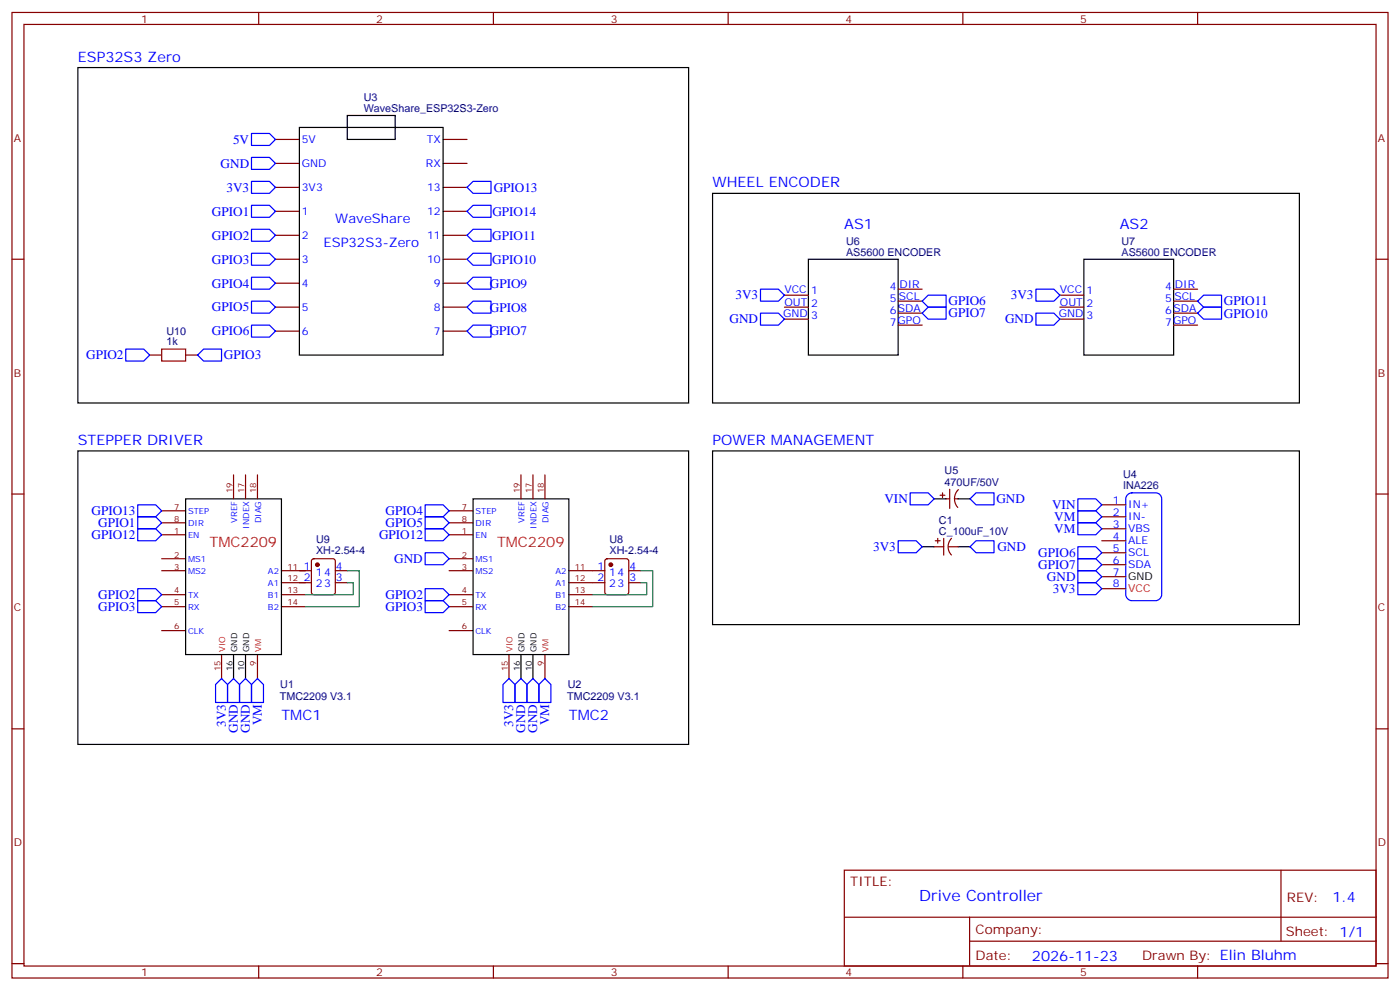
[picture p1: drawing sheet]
<svg xmlns="http://www.w3.org/2000/svg" width="412mm" height="292mm" viewBox="0 0 412 292" stroke-linecap="round" stroke-linejoin="round" font-family="sans-serif">
<g fill="none" stroke="#870000" stroke-width=".35">
<path d="M3.5 3.7h405.4v284.3h-405.4zM7.1 7.2h398.2v277.3h-398.2zM76.2 3.7v3.5M145.3 3.7v3.5M214.5 3.7v3.5M283.6 3.7v3.5M352.8 3.7v3.5M81.1 48.1h7.1M81.1 55.2h7.1M81.1 41.1h7.1M130.5 48.1h7.1M130.5 55.2h7.1"/>
<path d="M130.5 41.1h7.1M3.5 76.3h3.6M81.1 76.3h7.1M81.1 62.2h7.1M81.1 69.3h7.1M130.5 76.3h7.1M130.5 62.2h7.1M130.5 69.3h7.1M405.3 76.3h3.6M81.1 83.4h7.1M81.1 90.5h7.1M81.1 97.5h7.1"/>
<path d="M130.5 83.4h7.1M130.5 90.5h7.1M130.5 97.5h7.1M231.1 90.5h7M231.1 94h7M231.1 86.9h7M264.6 95.7h7M264.6 92.2h7M264.6 88.7h7M264.6 85.2h7M312.2 90.5h7.1M312.2 94h7.1"/>
<path d="M312.2 86.9h7.1M345.7 95.7h7.1M345.7 92.2h7.1M345.7 88.7h7.1M345.7 85.2h7.1M44.1 104.6h3.5M54.7 104.6h3.5M68.8 139.8v7.1M72.3 139.8v7.1M75.8 139.8v7.1M153.5 139.8v7.1M157 139.8v7.1"/>
<path d="M160.5 139.8v7.1M3.5 145.5h3.6M47.6 157.5h7.1M47.6 150.4h7.1M47.6 154h7.1M132.3 157.5h7M132.3 150.4h7M132.3 154h7M275.5 159.2h1.4M276.2 158.5v1.4M276.9 145.8h1.4M277.6 145.1v1.4"/>
<path d="M278 158.5v5M278.7 146.9h1.1M279.8 144.1v5.6M280.3 158.5a3.5 3.5 0 0 0 0 4.9M281.2 146.9h1M282.3 144.2a3.8 3.8 0 0 0-.2 5.2M324.6 148.7h7M324.6 152.2h7M324.6 155.7h7M324.6 159.2h7M405.3 145.5h3.6M47.6 178.6h7.1"/>
<path d="M47.6 175.1h7.1M47.6 168.1h7.1M47.6 164.5h7.1M82.9 178.6h7.1M82.9 175.1h7.1M82.9 171.6h8.8M82.9 168.1h8.8M92 164.7l.4-.2h5.7l.6 .5 .1 9.4-.5 .7h-5.9l-.6-.4-.1-9.5zM98.8 171.6h3.5M98.8 168.1h3.5M132.3 178.6h7M132.3 175.1h7"/>
<path d="M132.3 168.1h7M132.3 164.5h7M167.6 178.6h7M167.6 175.1h7M167.6 171.6h10.6M167.6 168.1h10.6M178.4 164.7l.5-.2h5.6l.7 .5v9.4l-.5 .7h-5.8l-.7-.4v-9.5zM185.2 171.6h3.5M185.2 168.1h3.5M275.2 161h2.8M279.4 161h2.8M324.6 162.8h7"/>
<path d="M324.6 166.3h7M324.6 169.8h7M324.6 173.4h7M47.6 185.7h7.1M65.3 192.8v7M75.8 192.8v7M132.3 185.7h7M149.9 192.8v7M160.5 192.8v7M3.5 214.6h3.6M405.3 214.6h3.6M248.7 256.3h156.6v28.2h-156.6z"/>
<path d="M377.3 256.3v20.9M248.7 270.1h156.5M285.6 277.2h119.6M285.6 270.1v14.1M3.5 283.8h3.6M76.2 284.5v3.5M145.3 284.5v3.5M214.5 284.5v3.5M283.6 284.5v3.5M352.8 284.5v3.5M405.3 283.8h3.6"/>
</g>
<g fill="none" stroke="#000" stroke-width=".35">
<path d="M22.9 19.9h179.9v98.8h-179.9zM88.2 37.5h42.3v67.1h-42.3zM102.3 34h14.1v7.1h-14.1zM209.9 56.9h172.9v61.8h-172.9zM238.1 76.3h26.5v28.3h-26.5zM319.3 76.3h26.4v28.3h-26.4zM22.9 132.8h179.9v86.4h-179.9zM209.9 132.8h172.9v51.1h-172.9zM54.7 146.9h28.2v45.9h-28.2zM139.3 146.9h28.3v45.9h-28.3zM275.2 146.9h3.5M282.2 146.9h3.6"/>
<path d="M271.6 161h3.6M282.2 161h3.6M68.8 192.8v7M72.3 192.8v7M153.5 192.8v7M157 192.8v7"/>
</g>
<g fill="none" stroke="#00f" stroke-width=".35">
<path d="M74.1 39.3h5.3l1.7 1.8-1.7 1.7h-5.3zM74.1 46.4h5.3l1.7 1.7-1.7 1.8h-5.3zM74.1 53.4h5.3l1.7 1.8-1.7 1.7h-5.3zM139.3 53.4h5.3v3.5h-5.3l-1.7-1.7zM74.1 60.5h5.3l1.7 1.7-1.7 1.8h-5.3zM74.1 67.5h5.3l1.7 1.8-1.7 1.7h-5.3zM74.1 74.6h5.3l1.7 1.7-1.7 1.8h-5.3zM139.3 60.5h5.3v3.5h-5.3l-1.7-1.8zM139.3 67.5h5.3v3.5h-5.3l-1.7-1.7zM139.3 74.6h5.3v3.5h-5.3l-1.7-1.8zM74.1 81.6h5.3l1.7 1.8-1.7 1.8h-5.3zM74.1 88.7h5.3l1.7 1.8-1.7 1.7h-5.3z"/>
<path d="M74.1 95.7h5.3l1.7 1.8-1.7 1.8h-5.3zM139.3 81.6h5.3v3.6h-5.3l-1.7-1.8zM139.3 88.7h5.3v3.5h-5.3l-1.7-1.7zM139.3 95.7h5.3v3.6h-5.3l-1.7-1.8zM224 85.2h5.3l1.8 1.7-1.8 1.8h-5.3zM224 92.2h5.3l1.8 1.8-1.8 1.7h-5.3zM271.6 92.2l1.8-1.7h5.3v3.5h-5.3zM273.4 86.9h5.3v3.6h-5.3l-1.8-1.8zM305.2 85.2h5.2l1.8 1.7-1.8 1.8h-5.2zM305.2 92.2h5.2l1.8 1.8-1.8 1.7h-5.2zM352.8 92.2l1.7-1.7h5.3v3.5h-5.3zM354.5 86.9h5.3v3.6h-5.3l-1.7-1.8z"/>
<path d="M37 102.8h5.3l1.8 1.8-1.8 1.7h-5.3zM60 102.8h5.3v3.5h-5.3l-1.8-1.7zM40.6 148.7h5.3l1.7 1.7-1.7 1.8h-5.3zM40.6 152.2h5.3l1.7 1.8-1.7 1.7h-5.3zM40.6 155.7h5.3l1.7 1.8-1.7 1.7h-5.3zM125.2 155.7h5.3l1.8 1.8-1.8 1.7h-5.3zM125.2 152.2h5.3l1.8 1.8-1.8 1.7h-5.3zM125.2 148.7h5.3l1.8 1.7-1.8 1.8h-5.3zM264.6 159.2h5.3l1.7 1.8-1.7 1.8h-5.3zM268.1 145.1h5.3l1.8 1.8-1.8 1.8h-5.3zM287.5 159.2h5.3v3.6h-5.3l-1.7-1.8zM287.5 145.1h5.3v3.6h-5.3l-1.7-1.8z"/>
<path d="M317.5 146.9h5.3l1.8 1.8-1.8 1.7h-5.3zM317.5 150.4h5.3l1.8 1.8-1.8 1.8h-5.3zM317.5 154h5.3l1.8 1.7-1.8 1.8h-5.3zM332.2 145.6l1.2-.5h7a1.76 1.76 0 0 1 1.8 1.8v28.2a1.89 1.89 0 0 1-1.8 1.8h-7a1.89 1.89 0 0 1-1.8-1.8v-28.2zM40.6 173.4h5.3l1.7 1.7-1.7 1.8h-5.3zM40.6 176.9h5.3l1.7 1.7-1.7 1.8h-5.3zM125.2 162.8h5.3l1.8 1.7-1.8 1.8h-5.3zM125.2 173.4h5.3l1.8 1.7-1.8 1.8h-5.3zM125.2 176.9h5.3l1.8 1.7-1.8 1.8h-5.3zM317.5 161h5.3l1.8 1.8-1.8 1.7h-5.3zM317.5 164.5h5.3l1.8 1.8-1.8 1.8h-5.3zM317.5 168.1h5.3l1.8 1.7-1.8 1.8h-5.3z"/>
<path d="M317.5 171.6h5.3l1.8 1.8-1.8 1.7h-5.3zM65.3 199.8l1.7 1.8v5.3h-3.5v-5.3zM68.8 199.8l1.8 1.8v5.3h-3.6v-5.3zM72.3 199.8l1.8 1.8v5.3h-3.5v-5.3zM75.8 199.8l1.8 1.8v5.3h-3.5v-5.3zM149.9 199.8l1.8 1.8v5.3h-3.5v-5.3zM153.5 199.8l1.7 1.8v5.3h-3.5v-5.3zM157 199.8l1.7 1.8v5.3h-3.5v-5.3zM160.5 199.8l1.8 1.8v5.3h-3.6v-5.3z"/>
</g>
<g fill="#870000" stroke="#870000" stroke-width=".35">
<circle cx="179.9" cy="166.3" r=".53"/>
<circle cx="93.5" cy="166.3" r=".53"/>
</g>
<path d="M102.3 171.6h1.8v3.5h-14.1M102.3 168.1h3.5v10.5h-15.8M188.7 171.6h1.8v3.5h-15.9M188.7 168.1h3.6v10.5h-17.7" fill="none" stroke="#008700" stroke-width=".35"/>
<path d="M47.6 102.8h7.1v3.5h-7.1z" fill="none" stroke="#a10000" stroke-width=".35"/>
<text font-size="4.6" fill="#00f" x="270.8" y="265.3">Drive Controller</text>
<g font-size="4.2" fill="#00f">
<text x="22.9" y="18.1">ESP32S3 Zero</text>
<text x="209.9" y="55.2">WHEEL ENCODER</text>
<text x="248.7" y="67.5">AS1</text>
<text x="329.8" y="67.5">AS2</text>
<text x="22.9" y="131">STEPPER DRIVER</text>
<text x="209.9" y="131">POWER MANAGEMENT</text>
<text x="82.9" y="212.2">TMC1</text>
<text x="167.6" y="212.2">TMC2</text>
<text x="392.5" y="265.5">1.4</text>
<text x="304" y="282.9">2026-11-23</text>
</g>
<g font-size="4.2" fill="#f00">
<text x="61.7" y="161">TMC2209</text>
<text x="146.4" y="161">TMC2209</text>
</g>
<g font-size="3.9" fill="#00f">
<text x="68.6" y="42.3">5V</text>
<text x="65" y="49.4">GND</text>
<text x="66.7" y="56.4">3V3</text>
<text x="145.4" y="56.4">GPIO13</text>
<text x="62.4" y="63.5">GPIO1</text>
<text x="98.8" y="65.8">WaveShare</text>
<text x="145" y="63.5">GPIO14</text>
<text x="62.4" y="70.6">GPIO2</text>
<text x="145" y="70.6">GPIO11</text>
<text x="62.4" y="77.6">GPIO3</text>
<text x="95.2" y="72.8">ESP32S3-Zero</text>
<text x="145" y="77.6">GPIO10</text>
<text x="62.4" y="84.7">GPIO4</text>
<text x="144.3" y="84.7">GPIO9</text>
<text x="216.6" y="88.2">3V3</text>
<text x="279.4" y="90">GPIO6</text>
<text x="297.8" y="88.2">3V3</text>
<text x="360.5" y="90">GPIO11</text>
<text x="62.4" y="91.7">GPIO5</text>
<text x="144.3" y="91.8">GPIO8</text>
<text x="214.9" y="95.2">GND</text>
<text x="279.4" y="93.5">GPIO7</text>
<text x="296.1" y="95.2">GND</text>
<text x="360.5" y="93.8">GPIO10</text>
<text x="62.4" y="98.8">GPIO6</text>
<text x="144.3" y="98.8">GPIO7</text>
<text x="25.4" y="105.8">GPIO2</text>
<text x="66" y="105.8">GPIO3</text>
<text x="260.5" y="148.2">VIN</text>
<text x="293.5" y="148.2">GND</text>
<text x="309.9" y="149.9">VIN</text>
<text x="27" y="151.7">GPIO13</text>
<text x="28.9" y="155.2">GPIO1</text>
<text x="113.6" y="155.2">GPIO5</text>
<text x="113.6" y="151.7">GPIO4</text>
<text x="310.5" y="153.5">VM</text>
<text x="27" y="158.8">GPIO12</text>
<text x="111.6" y="158.8">GPIO12</text>
<text x="310.5" y="157">VM</text>
<text x="116.1" y="165.8">GND</text>
<text x="257.2" y="162.3">3V3</text>
<text x="293.8" y="162.3">GND</text>
<text x="305.9" y="164">GPIO6</text>
<text x="305.9" y="167.6">GPIO7</text>
<text x="308.4" y="171.1">GND</text>
<text x="28.9" y="176.4">GPIO2</text>
<text x="28.9" y="179.9">GPIO3</text>
<text x="113.6" y="176.4">GPIO2</text>
<text x="113.6" y="179.9">GPIO3</text>
<text x="310.1" y="174.6">3V3</text>
<text x="66.5" y="214.1" transform="rotate(-90 66.5 214.1)">3V3</text>
<text x="70.1" y="215.7" transform="rotate(-90 70.1 215.7)">GND</text>
<text x="73.6" y="215.7" transform="rotate(-90 73.6 215.7)">GND</text>
<text x="77.1" y="213.6" transform="rotate(-90 77.1 213.6)">VM</text>
<text x="151.2" y="214.1" transform="rotate(-90 151.2 214.1)">3V3</text>
<text x="154.7" y="215.7" transform="rotate(-90 154.7 215.7)">GND</text>
<text x="158.3" y="215.7" transform="rotate(-90 158.3 215.7)">GND</text>
<text x="161.8" y="213.6" transform="rotate(-90 161.8 213.6)">VM</text>
</g>
<g font-size="3.9" fill="#800">
<text x="250.5" y="260.8">TITLE:</text>
<text x="379.1" y="265.5">REV:</text>
<text x="287.4" y="275">Company:</text>
<text x="378.7" y="275.7">Sheet: 1/1</text>
<text x="287.4" y="282.7">Date:</text>
<text x="336.4" y="282.8">Drawn By: Elin Bluhm</text>
</g>
<g font-size="3.2" fill="#800">
<text x="41.6" y="6.7">1</text>
<text x="110.8" y="6.7">2</text>
<text x="179.9" y="6.7">3</text>
<text x="249.1" y="6.7">4</text>
<text x="318.2" y="6.7">5</text>
<text x="4.1" y="41.8">A</text>
<text x="405.9" y="41.8">A</text>
<text x="4.1" y="110.9">B</text>
<text x="405.9" y="110.9">B</text>
<text x="4.1" y="180.1">C</text>
<text x="405.9" y="180.1">C</text>
<text x="4.1" y="249.2">D</text>
<text x="405.9" y="249.2">D</text>
<text x="41.6" y="287.5">1</text>
<text x="110.8" y="287.5">2</text>
<text x="179.9" y="287.5">3</text>
<text x="249.1" y="287.5">4</text>
<text x="318.2" y="287.5">5</text>
</g>
<g font-size="3.2" fill="#000080">
<text x="107.1" y="29.7">U3</text>
<text x="107.1" y="32.9">WaveShare_ESP32S3-Zero</text>
<text x="249.2" y="75.3">AS5600 ENCODER</text>
<text x="249.2" y="72.1">U6</text>
<text x="330.4" y="75.3">AS5600 ENCODER</text>
<text x="330.4" y="72.1">U7</text>
<text x="49" y="101.7">1k</text>
<text x="49" y="98.5">U10</text>
<text x="278.2" y="143">470UF/50V</text>
<text x="278.2" y="139.7">U5</text>
<text x="330.8" y="144">INA226</text>
<text x="330.8" y="140.7">U4</text>
<text x="276.6" y="154.2">C1</text>
<text x="93.1" y="160">U9</text>
<text x="179.5" y="160">U8</text>
<text x="276.6" y="157.5">C_100uF_10V</text>
<text x="93.1" y="163.3">XH-2.54-4</text>
<text x="179.5" y="163.3">XH-2.54-4</text>
<text x="82.6" y="202.7">U1</text>
<text x="167.2" y="202.7">U2</text>
<text x="82.4" y="206.2">TMC2209 V3.1</text>
<text x="167.1" y="206.2">TMC2209 V3.1</text>
</g>
<g font-size="3.2" fill="#00f">
<text x="88.9" y="42.1">5V</text>
<text x="125.7" y="42.1">TX</text>
<text x="88.9" y="49.2">GND</text>
<text x="125.4" y="49.2">RX</text>
<text x="88.9" y="56.2">3V3</text>
<text x="125.8" y="56.2">13</text>
<text x="88.9" y="63.3">1</text>
<text x="125.8" y="63.3">12</text>
<text x="88.9" y="70.3">2</text>
<text x="125.8" y="70.3">11</text>
<text x="88.9" y="77.4">3</text>
<text x="125.8" y="77.4">10</text>
<text x="88.9" y="84.5">4</text>
<text x="127.8" y="84.5">9</text>
<text x="231.1" y="86.2">VCC</text>
<text x="238.9" y="86.6">1</text>
<text x="262.1" y="89">5</text>
<text x="262.1" y="85.5">4</text>
<text x="264.8" y="88.3">SCL</text>
<text x="264.9" y="84.8">DIR</text>
<text x="312.2" y="86.2">VCC</text>
<text x="320.1" y="86.6">1</text>
<text x="343.3" y="89">5</text>
<text x="343.3" y="85.5">4</text>
<text x="345.9" y="88.3">SCL</text>
<text x="346.1" y="84.8">DIR</text>
<text x="88.9" y="91.5">5</text>
<text x="127.8" y="91.5">8</text>
<text x="230.7" y="93.3">GND</text>
<text x="231.1" y="90.1">OUT</text>
<text x="238.9" y="94">3</text>
<text x="238.9" y="90.5">2</text>
<text x="262.1" y="92.6">6SDA</text>
<text x="311.9" y="93.3">GND</text>
<text x="312.2" y="90.1">OUT</text>
<text x="320.1" y="94">3</text>
<text x="320.1" y="90.5">2</text>
<text x="343.3" y="92.6">6SDA</text>
<text x="88.9" y="98.6">6</text>
<text x="127.8" y="98.6">7</text>
<text x="262.1" y="96.1">7GPO</text>
<text x="343.3" y="96.1">7GPO</text>
<text x="327.8" y="148.3">1</text>
<text x="332.3" y="149.7">IN+</text>
<text x="327.8" y="151.8">2</text>
<text x="327.8" y="155.4">3</text>
<text x="332.3" y="153.2">IN-</text>
<text x="327.8" y="158.9">4</text>
<text x="332.3" y="156.8">VBS</text>
<text x="332.3" y="160.3">ALE</text>
<text x="89.5" y="167.7">1</text>
<text x="99" y="167.7">4</text>
<text x="176" y="167.7">1</text>
<text x="185.4" y="167.7">4</text>
<text x="327.8" y="162.4">5</text>
<text x="327.8" y="165.9">6</text>
<text x="332.3" y="163.8">SCL</text>
<text x="332.3" y="167.4">SDA</text>
<text x="89.5" y="171.2">2</text>
<text x="93" y="169.5">14</text>
<text x="93" y="173">23</text>
<text x="99" y="171.2">3</text>
<text x="176" y="171.2">2</text>
<text x="179.5" y="169.5">14</text>
<text x="179.5" y="173">23</text>
<text x="185.4" y="171.2">3</text>
<text x="327.8" y="169.5">7</text>
<text x="327.8" y="173">8</text>
</g>
<text font-size="3.2" x="332.3" y="170.9">GND</text>
<text font-size="3.2" fill="#f00" x="332.3" y="174.4">VCC</text>
<g font-size="2.5" fill="#600">
<text x="68.4" y="145.1" transform="rotate(-90 68.4 145.1)">19</text>
<text x="72" y="145.1" transform="rotate(-90 72 145.1)">17</text>
<text x="75.5" y="145.1" transform="rotate(-90 75.5 145.1)">18</text>
<text x="153.1" y="145.1" transform="rotate(-90 153.1 145.1)">19</text>
<text x="156.6" y="145.1" transform="rotate(-90 156.6 145.1)">17</text>
<text x="160.2" y="145.1" transform="rotate(-90 160.2 145.1)">18</text>
<text x="51.4" y="150.1">7</text>
<text x="51.4" y="153.6">8</text>
<text x="136" y="150.1">7</text>
<text x="136" y="153.6">8</text>
<text x="51.4" y="157.1">1</text>
<text x="136" y="157.1">1</text>
<text x="51.4" y="164.2">2</text>
<text x="51.4" y="167.7">3</text>
<text x="84.7" y="167.7">11</text>
<text x="136" y="164.2">2</text>
<text x="136" y="167.7">3</text>
<text x="169.3" y="167.7">11</text>
<text x="84.7" y="171.2">12</text>
<text x="169.3" y="171.2">12</text>
<text x="51.4" y="174.8">4</text>
<text x="51.4" y="178.3">5</text>
<text x="84.7" y="178.3">14</text>
<text x="84.7" y="174.8">13</text>
<text x="136" y="174.8">4</text>
<text x="136" y="178.3">5</text>
<text x="169.3" y="178.3">14</text>
<text x="169.3" y="174.8">13</text>
<text x="51.4" y="185.3">6</text>
<text x="136" y="185.3">6</text>
<text x="64.9" y="197.7" transform="rotate(-90 64.9 197.7)">15</text>
<text x="75.5" y="196.1" transform="rotate(-90 75.5 196.1)">9</text>
<text x="149.6" y="197.7" transform="rotate(-90 149.6 197.7)">15</text>
<text x="160.2" y="196.1" transform="rotate(-90 160.2 196.1)">9</text>
</g>
<g font-size="2.5" fill="#00f">
<text x="55.4" y="151.5">STEP</text>
<text x="55.4" y="155">DIR</text>
<text x="69.8" y="154" transform="rotate(-90 69.8 154)">VREF</text>
<text x="73.4" y="155.6" transform="rotate(-90 73.4 155.6)">INDEX</text>
<text x="76.9" y="154.1" transform="rotate(-90 76.9 154.1)">DIAG</text>
<text x="140.1" y="151.5">STEP</text>
<text x="140.1" y="155">DIR</text>
<text x="154.5" y="154" transform="rotate(-90 154.5 154)">VREF</text>
<text x="158" y="155.6" transform="rotate(-90 158 155.6)">INDEX</text>
<text x="161.6" y="154.1" transform="rotate(-90 161.6 154.1)">DIAG</text>
<text x="55.4" y="158.5">EN</text>
<text x="140.1" y="158.5">EN</text>
<text x="55.4" y="165.6">MS1</text>
<text x="140.1" y="165.6">MS1</text>
<text x="55.4" y="169.1">MS2</text>
<text x="78.9" y="172.6">A1</text>
<text x="78.9" y="169.1">A2</text>
<text x="140.1" y="169.1">MS2</text>
<text x="163.6" y="172.6">A1</text>
<text x="163.6" y="169.1">A2</text>
<text x="55.4" y="176.2">TX</text>
<text x="55.4" y="179.7">RX</text>
<text x="78.9" y="179.7">B2</text>
<text x="78.9" y="176.2">B1</text>
<text x="140.1" y="176.2">TX</text>
<text x="140.1" y="179.7">RX</text>
<text x="163.6" y="179.7">B2</text>
<text x="163.6" y="176.2">B1</text>
<text x="55.4" y="186.8">CLK</text>
<text x="140.1" y="186.8">CLK</text>
</g>
<g font-size="2.5" fill="#f00">
<text x="66.3" y="192.1" transform="rotate(-90 66.3 192.1)">VIO</text>
<text x="76.9" y="192.1" transform="rotate(-90 76.9 192.1)">VM</text>
<text x="151" y="192.1" transform="rotate(-90 151 192.1)">VIO</text>
<text x="161.6" y="192.1" transform="rotate(-90 161.6 192.1)">VM</text>
</g>
<g font-size="2.5">
<text x="68.4" y="197.7" transform="rotate(-90 68.4 197.7)">16</text>
<text x="69.8" y="192.1" transform="rotate(-90 69.8 192.1)">GND</text>
<text x="72" y="197.7" transform="rotate(-90 72 197.7)">10</text>
<text x="73.4" y="192.1" transform="rotate(-90 73.4 192.1)">GND</text>
<text x="153.1" y="197.7" transform="rotate(-90 153.1 197.7)">16</text>
<text x="154.5" y="192.1" transform="rotate(-90 154.5 192.1)">GND</text>
<text x="156.6" y="197.7" transform="rotate(-90 156.6 197.7)">10</text>
<text x="158" y="192.1" transform="rotate(-90 158 192.1)">GND</text>
</g>
</svg>
